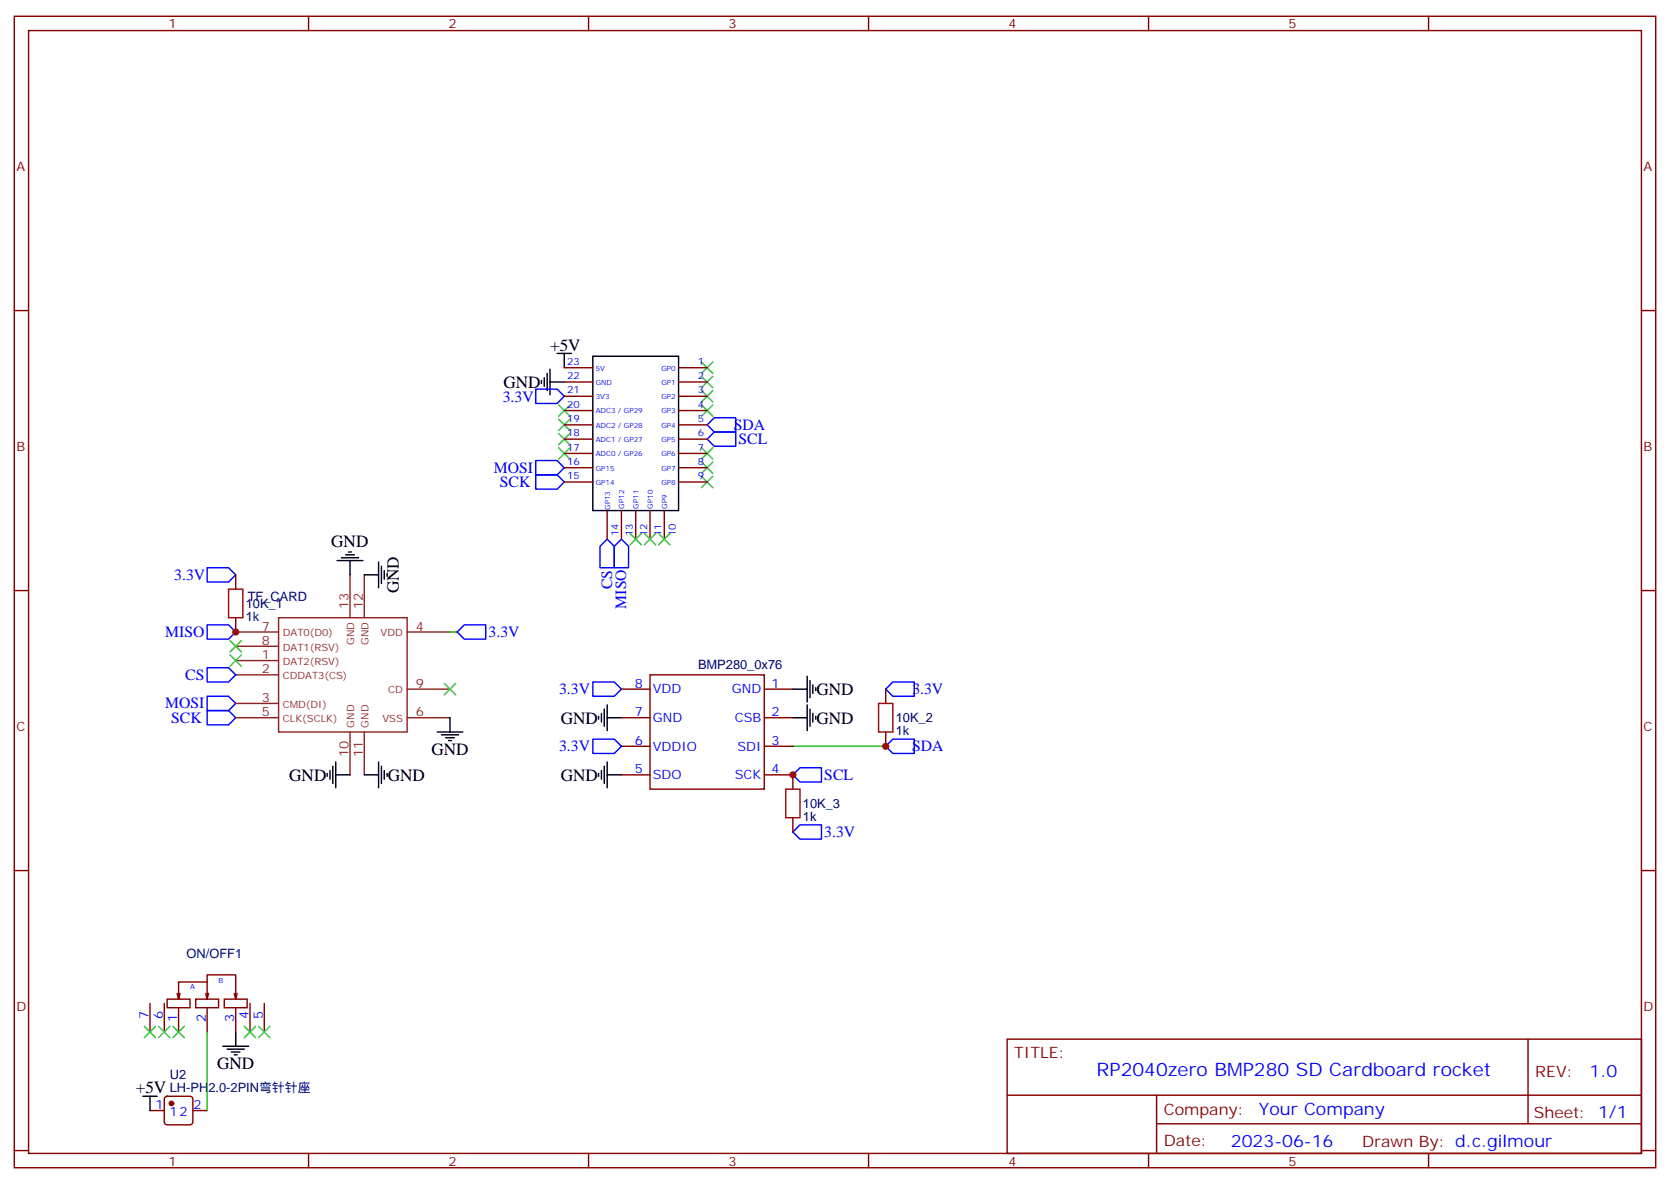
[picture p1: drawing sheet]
<svg xmlns="http://www.w3.org/2000/svg" width="412mm" height="292mm" viewBox="0 0 412 292" stroke-linecap="round" stroke-linejoin="round" font-family="sans-serif">
<g fill="none" stroke="#870000" stroke-width=".35">
<path d="M3.5 4h405.4v284.4h-405.4zM7.1 7.5h398.2v277.3h-398.2zM76.2 4v3.5M145.3 4v3.5M214.5 4v3.5M283.6 4v3.5M352.8 4v3.5M3.5 76.7h3.6M405.3 76.7h3.6M139.3 90.8h7.1M139.3 94.3h7.1M139.3 97.9h7.1"/>
<path d="M167.6 90.8h7M167.6 94.3h7M167.6 97.9h7M139.3 101.4h7.1M139.3 104.9h7.1M139.3 108.4h7.1M139.3 112h7.1M139.3 115.5h7.1M139.3 119h7.1M167.6 101.4h7M167.6 104.9h7M167.6 108.4h7"/>
<path d="M167.6 112h7M167.6 115.5h7M167.6 119h7M149.9 126.1v7M153.5 126.1v7M157 126.1v7M160.5 126.1v7M164 126.1v7M3.5 145.8h3.6M58.2 142v3.5M58.2 152.5v3.6M405.3 145.8h3.6"/>
<path d="M153.5 170.2h7M153.5 177.2h7M160.5 166.7h28.2v28.2h-28.2zM188.7 170.2h7.1M188.7 177.2h7.1M218.7 170.2v3.5M153.5 184.3h7M153.5 191.3h7M188.7 184.3h7.1M188.7 191.3h7.1v3.6M218.7 180.8v3.5M3.5 215h3.6"/>
<path d="M195.8 201.9v3.6M405.3 215h3.6M37 247.8v7M40.6 247.8v7M41.3 246.7h5.6v2.1h-5.6zM43.7 245.3l.4 1.4M44.1 248.8v6M48.3 246.7h5.7v2.1h-5.7zM50.8 245.3l.4 1.4M51.2 242.5h-7.1v4.2l.3-1.4M51.2 248.8v6M51.5 245.3l-.3 1.4v-6h7v6"/>
<path d="M55.4 246.7h5.6v2.1h-5.6zM57.9 245.3l.3 1.4M58.2 248.8v6M58.6 245.3l-.4 1.4M61.7 247.8v7M65.3 247.8v7M248.7 256.6h156.6v28.2h-156.6zM377.3 256.6v20.9M37 274.2h3.6M40.8 270.9l.5-.2h5.6a.71 .71 0 0 1 .7 .7v5.7a.76 .76 0 0 1-.7 .7h-5.6a.76 .76 0 0 1-.7-.7v-5.7zM47.6 274.2h3.6M248.7 270.5h156.5"/>
<path d="M285.6 277.5h119.6M285.6 270.5v14.1M3.5 284.1h3.6M76.2 284.8v3.6M145.3 284.8v3.6M214.5 284.8v3.6M283.6 284.8v3.6M352.8 284.8v3.6M405.3 284.1h3.6"/>
</g>
<g fill="none" stroke="#00f" stroke-width=".35">
<path d="M132.3 96.1h5.3l1.7 1.8-1.7 1.7h-5.3zM132.3 113.7h5.3l1.7 1.8-1.7 1.8h-5.3zM132.3 117.3h5.3l1.7 1.7-1.7 1.8h-5.3zM174.6 104.9l1.8-1.7h5.3v3.5h-5.3zM176.4 106.7h5.3v3.5h-5.3l-1.8-1.8zM149.9 133.1l1.8 1.8v5.3h-3.5v-5.3zM153.5 133.1l1.7 1.8v5.3h-3.5v-5.3zM51.2 154.3h5.2l1.8 1.8-1.8 1.7h-5.2zM51.2 140.2h5.2l1.8 1.8-1.8 1.7h-5.2zM114.7 154.3h5.2v3.5h-5.2l-1.8-1.7zM51.2 175.5h5.2l1.8 1.7-1.8 1.8h-5.2zM51.2 171.9h5.2l1.8 1.8-1.8 1.8h-5.2z"/>
<path d="M51.2 164.9h5.2l1.8 1.8-1.8 1.7h-5.2zM146.4 168.4h5.3l1.8 1.8-1.8 1.7h-5.3zM218.7 170.2l1.8-1.8h5.3v3.5h-5.3zM146.4 182.5h5.3l1.8 1.8-1.8 1.8h-5.3zM197.6 189.6h5.2v3.5h-5.2l-1.8-1.8zM220.5 182.5h5.3v3.6h-5.3l-1.8-1.8zM197.6 203.7h5.2v3.5h-5.2l-1.8-1.7z"/>
</g>
<g fill="none" stroke="#8c2424" stroke-width=".35">
<path d="M58.2 156.1h10.6M58.2 159.6h10.6M68.8 152.5h31.7v28.3h-31.7zM86.4 142v10.5M90 142v10.5M100.5 156.1h10.6M58.2 163.1h10.6M58.2 166.7h10.6M58.2 173.7h10.6M58.2 177.2h10.6M100.5 177.2h10.6M100.5 170.2h10.6"/>
<path d="M86.4 180.8v10.5M90 180.8v10.5"/>
</g>
<g fill="none" stroke="#3c3" stroke-width=".35">
<path d="M137.9 100l2.9 2.8M140.8 100l-2.9 2.8M173.2 100l2.8 2.8M173.2 96.4l2.8 2.9M173.2 92.9l2.8 2.8M173.2 89.4l2.8 2.8M176 100l-2.8 2.8M176 96.4l-2.8 2.9M176 92.9l-2.8 2.8M176 89.4l-2.8 2.8M137.9 103.5l2.9 2.8M137.9 107l2.9 2.9"/>
<path d="M137.9 110.6l2.9 2.8M140.8 103.5l-2.9 2.8M140.8 107l-2.9 2.9M140.8 110.6l-2.9 2.8M173.2 117.6l2.8 2.8M173.2 114.1l2.8 2.8M173.2 110.6l2.8 2.8M176 117.6l-2.8 2.8M176 114.1l-2.8 2.8M176 110.6l-2.8 2.8M155.6 131.7l2.8 2.8M158.4 131.7l-2.8 2.8"/>
<path d="M159.1 131.7l2.8 2.8M161.9 131.7l-2.8 2.8M162.6 131.7l2.9 2.8M165.5 131.7l-2.9 2.8M56.8 158.2l2.8 2.8M59.6 158.2l-2.8 2.8M56.8 161.7l2.8 2.8M59.6 161.7l-2.8 2.8M109.7 168.8l2.8 2.8M112.5 168.8l-2.8 2.8M35.6 253.4l2.9 2.9M38.5 253.4l-2.9 2.9"/>
<path d="M39.2 253.4l2.8 2.9M42 253.4l-2.8 2.9M42.7 253.4l2.8 2.9M45.5 253.4l-2.8 2.9M60.3 253.4l2.8 2.9M63.1 253.4l-2.8 2.9M63.9 253.4l2.8 2.9M66.7 253.4l-2.8 2.9"/>
</g>
<g fill="none" stroke="#000" stroke-width=".35">
<path d="M133.7 94v.7M134.4 93.3v2.1M135.1 92.2v4.2M135.8 94.3h3.5M135.8 91.2v6.3M137.6 87.3h3.5M139.3 87.3v3.5M146.4 88h21.2v38.1h-21.2zM83.3 138.4h6.3M84.3 137.7h4.2M85.4 137h2.1M86.1 136.3h.7"/>
<path d="M86.4 138.4v3.6M93.5 138.8v6.3M94.2 139.8v4.3M90 142h3.5M94.9 140.9v2.1M95.6 141.6v.7M111.1 177.2v3.6M147.8 176.9v.7M148.5 176.2v2.1M149.2 175.1v4.3M149.9 174.1v6.3M149.9 177.2h3.6"/>
<path d="M195.8 177.2h3.5M195.8 170.2h3.5M199.3 167v6.4M199.3 174.1v6.3M200 168.1v4.2M200 175.1v4.3M200.7 169.1v2.1M200.7 176.2v2.1M201.4 169.8v.7M201.4 176.9v.7M80.8 191v.7M81.5 190.3v2.1"/>
<path d="M82.2 189.2v4.3M82.9 191.3h3.5M82.9 188.2v6.3M90 191.3h3.5M93.5 188.2v6.3M94.2 189.2v4.3M94.9 190.3v2.1M95.6 191v.7M107.9 180.8h6.4M109 181.5h4.2M110.1 182.2h2.1M110.8 182.9h.7"/>
<path d="M147.8 191v.7M148.5 190.3v2.1M149.2 189.2v4.3M149.9 191.3h3.6M149.9 188.2v6.3M55 258.4h6.4M56.1 259.1h4.2M57.1 259.8h2.2M58.2 254.8v3.6M35.3 270.7h3.5M37 270.7v3.5M57.9 260.5h.7"/>
</g>
<path d="M111.1 156.1h1.8M195.8 184.3h22.9M51.2 254.8v19.4" fill="none" stroke="#008700" stroke-width=".35"/>
<circle cx="42.3" cy="272.5" r=".53" fill="#870000" stroke="#870000" stroke-width=".35"/>
<path d="M56.4 145.5h3.6v7h-3.6zM217 173.7h3.5v7.1h-3.5zM194 194.9h3.6v7h-3.6z" fill="none" stroke="#a10000" stroke-width=".35"/>
<g fill="#c00">
<circle cx="58.2" cy="156.1" r=".88"/>
<circle cx="218.7" cy="184.3" r=".88"/>
<circle cx="195.8" cy="191.3" r=".88"/>
</g>
<text font-size="4.6" fill="#00f" x="270.8" y="265.6">RP2040zero BMP280 SD Cardboard rocket</text>
<g font-size="4.2">
<text x="135.8" y="86.6">+5V</text>
<text x="124.4" y="95.7">GND</text>
<text x="81.8" y="135.2">GND</text>
<text x="98.5" y="146.5" transform="rotate(-90 98.5 146.5)">GND</text>
<text x="201.6" y="171.7">GND</text>
<text x="138.5" y="178.7">GND</text>
<text x="201.6" y="178.7">GND</text>
<text x="106.5" y="186.4">GND</text>
<text x="71.4" y="192.8">GND</text>
<text x="95.8" y="192.8">GND</text>
<text x="138.5" y="192.8">GND</text>
<text x="53.6" y="264">GND</text>
<text x="33.5" y="270">+5V</text>
</g>
<g font-size="4.2" fill="#00f">
<text x="392.5" y="265.9">1.0</text>
<text x="310.9" y="275.4">Your Company</text>
<text x="304" y="283.2">2023-06-16</text>
</g>
<g font-size="3.9" fill="#00f">
<text x="124.2" y="99.2">3.3V</text>
<text x="181.2" y="106.1">SDA</text>
<text x="182.4" y="109.7">SCL</text>
<text x="121.9" y="116.7">MOSI</text>
<text x="123.4" y="120.3">SCK</text>
<text x="43" y="143.3">3.3V</text>
<text x="151.2" y="145.5" transform="rotate(-90 151.2 145.5)">CS</text>
<text x="154.7" y="150.3" transform="rotate(-90 154.7 150.3)">MISO</text>
<text x="40.8" y="157.3">MISO</text>
<text x="120.6" y="157.3">3.3V</text>
<text x="45.8" y="167.9">CS</text>
<text x="138.1" y="171.4">3.3V</text>
<text x="225.3" y="171.4">3.3V</text>
<text x="40.8" y="174.9">MOSI</text>
<text x="42.3" y="178.5">SCK</text>
<text x="138.1" y="185.6">3.3V</text>
<text x="225.3" y="185.5">SDA</text>
<text x="203.6" y="192.6">SCL</text>
<text x="203.6" y="206.7">3.3V</text>
</g>
<g font-size="3.9" fill="#800">
<text x="250.5" y="261.2">TITLE:</text>
<text x="379.1" y="265.9">REV:</text>
<text x="287.4" y="275.4">Company:</text>
<text x="378.7" y="276">Sheet: 1/1</text>
<text x="287.4" y="283.1">Date:</text>
<text x="336.4" y="283.2">Drawn By: d.c.gilmour</text>
</g>
<g font-size="3.2" fill="#800">
<text x="41.6" y="7">1</text>
<text x="110.8" y="7">2</text>
<text x="179.9" y="7">3</text>
<text x="249.1" y="7">4</text>
<text x="318.2" y="7">5</text>
<text x="4.1" y="42.1">A</text>
<text x="405.9" y="42.1">A</text>
<text x="4.1" y="111.3">B</text>
<text x="405.9" y="111.3">B</text>
<text x="4.1" y="180.4">C</text>
<text x="405.9" y="180.4">C</text>
<text x="4.1" y="249.6">D</text>
<text x="405.9" y="249.6">D</text>
<text x="41.6" y="287.8">1</text>
<text x="110.8" y="287.8">2</text>
<text x="179.9" y="287.8">3</text>
<text x="249.1" y="287.8">4</text>
<text x="318.2" y="287.8">5</text>
</g>
<g font-size="3.2" fill="#000080">
<text x="61.2" y="148.4">TF_CARD</text>
<text x="60.7" y="153.3">1k</text>
<text x="60.7" y="150.2">10K_1</text>
<text x="172.4" y="165.2">BMP280_0x76</text>
<text x="221.2" y="178.4">10K_2</text>
<text x="221.2" y="181.5">1k</text>
<text x="198.3" y="202.7">1k</text>
<text x="198.3" y="199.6">10K_3</text>
<text x="46.1" y="236.5">ON/OFF1</text>
<text x="41.9" y="269.7">LH-PH2.0-2PIN弯针针座</text>
<text x="41.9" y="266.4">U2</text>
</g>
<g font-size="3.2" fill="#8d2323">
<text x="64.7" y="155.7">7</text>
<text x="86.1" y="150.4" transform="rotate(-90 86.1 150.4)">13</text>
<text x="89.6" y="150.4" transform="rotate(-90 89.6 150.4)">12</text>
<text x="102.7" y="155.7">4</text>
<text x="64.7" y="159.2">8</text>
<text x="64.7" y="162.8">1</text>
<text x="64.7" y="166.3">2</text>
<text x="64.7" y="173.4">3</text>
<text x="102.7" y="169.8">9</text>
<text x="64.7" y="176.9">5</text>
<text x="102.7" y="176.9">6</text>
<text x="86.1" y="186.9" transform="rotate(-90 86.1 186.9)">10</text>
<text x="89.6" y="186.9" transform="rotate(-90 89.6 186.9)">11</text>
</g>
<g font-size="3.2" fill="#00f">
<text x="156.7" y="169.8">8</text>
<text x="161.2" y="171.2">VDD</text>
<text x="180.7" y="171.2">GND</text>
<text x="190.5" y="169.8">1</text>
<text x="156.7" y="176.9">7</text>
<text x="161.2" y="178.3">GND</text>
<text x="181.5" y="178.3">CSB</text>
<text x="190.5" y="176.9">2</text>
<text x="156.7" y="183.9">6</text>
<text x="161.2" y="185.3">VDDIO</text>
<text x="182.1" y="185.3">SDI</text>
<text x="190.5" y="183.9">3</text>
<text x="156.7" y="191">5</text>
<text x="190.5" y="191">4</text>
<text x="161.2" y="192.4">SDO</text>
<text x="181.4" y="192.4">SCK</text>
<text x="36.7" y="251.6" transform="rotate(-90 36.7 251.6)">7</text>
<text x="40.2" y="251.6" transform="rotate(-90 40.2 251.6)">6</text>
<text x="61.4" y="251.6" transform="rotate(-90 61.4 251.6)">4</text>
<text x="64.9" y="251.6" transform="rotate(-90 64.9 251.6)">5</text>
<text x="43.7" y="252.3" transform="rotate(-90 43.7 252.3)">1</text>
<text x="50.8" y="252.3" transform="rotate(-90 50.8 252.3)">2</text>
<text x="57.9" y="252.3" transform="rotate(-90 57.9 252.3)">3</text>
<text x="38.4" y="273.9">1</text>
<text x="41.9" y="275.7">12</text>
<text x="47.8" y="273.9">2</text>
</g>
<g font-size="2.5" fill="#00f">
<text x="140.1" y="93.6">22</text>
<text x="140.1" y="90.1">23</text>
<text x="172.4" y="90.1">1</text>
<text x="172.4" y="93.6">2</text>
<text x="140.1" y="100.7">20</text>
<text x="140.1" y="97.2">21</text>
<text x="172.4" y="97.2">3</text>
<text x="172.4" y="100.7">4</text>
<text x="140.1" y="107.7">18</text>
<text x="140.1" y="104.2">19</text>
<text x="172.4" y="104.2">5</text>
<text x="172.4" y="107.7">6</text>
<text x="140.1" y="111.3">17</text>
<text x="172.4" y="111.3">7</text>
<text x="140.1" y="118.3">15</text>
<text x="140.1" y="114.8">16</text>
<text x="172.4" y="114.8">8</text>
<text x="172.4" y="118.3">9</text>
<text x="152.8" y="132.4" transform="rotate(-90 152.8 132.4)">14</text>
<text x="156.3" y="132.4" transform="rotate(-90 156.3 132.4)">13</text>
<text x="159.8" y="132.4" transform="rotate(-90 159.8 132.4)">12</text>
<text x="163.3" y="132.4" transform="rotate(-90 163.3 132.4)">11</text>
<text x="166.9" y="132.4" transform="rotate(-90 166.9 132.4)">10</text>
</g>
<g font-size="2.5" fill="#8d2323">
<text x="69.8" y="157.1">DAT0(D0)</text>
<text x="69.8" y="160.7">DAT1(RSV)</text>
<text x="87.5" y="159.3" transform="rotate(-90 87.5 159.3)">GND</text>
<text x="91" y="159.3" transform="rotate(-90 91 159.3)">GND</text>
<text x="94" y="157.1">VDD</text>
<text x="69.8" y="164.2">DAT2(RSV)</text>
<text x="69.8" y="167.7">CDDAT3(CS)</text>
<text x="95.9" y="171.2">CD</text>
<text x="69.8" y="174.8">CMD(DI)</text>
<text x="69.8" y="178.3">CLK(SCLK)</text>
<text x="87.5" y="179.7" transform="rotate(-90 87.5 179.7)">GND</text>
<text x="91" y="179.7" transform="rotate(-90 91 179.7)">GND</text>
<text x="94.4" y="178.3">VSS</text>
</g>
<g font-size="1.8" fill="#00f">
<text x="147.1" y="91.5">5V</text>
<text x="147.1" y="95">GND</text>
<text x="163.3" y="91.5">GP0</text>
<text x="163.3" y="95">GP1</text>
<text x="147.1" y="98.6">3V3</text>
<text x="163.3" y="98.6">GP2</text>
<text x="147.1" y="102.1">ADC3 / GP29</text>
<text x="147.1" y="105.6">ADC2 / GP28</text>
<text x="163.3" y="102.1">GP3</text>
<text x="163.3" y="105.6">GP4</text>
<text x="147.1" y="109.1">ADC1 / GP27</text>
<text x="147.1" y="112.7">ADC0 / GP26</text>
<text x="163.3" y="109.1">GP5</text>
<text x="163.3" y="112.7">GP6</text>
<text x="147.1" y="116.2">GP15</text>
<text x="147.1" y="119.7">GP14</text>
<text x="163.3" y="116.2">GP7</text>
<text x="163.3" y="119.7">GP8</text>
<text x="150.7" y="125.9" transform="rotate(-90 150.7 125.9)">GP13</text>
<text x="154.2" y="125.6" transform="rotate(-90 154.2 125.6)">GP12</text>
<text x="157.7" y="125.6" transform="rotate(-90 157.7 125.6)">GP11</text>
<text x="161.2" y="125.6" transform="rotate(-90 161.2 125.6)">GP10</text>
<text x="164.8" y="125.7" transform="rotate(-90 164.8 125.7)">GP9</text>
<text x="46.9" y="244.3">A</text>
<text x="54" y="242.9">B</text>
</g>
</svg>
